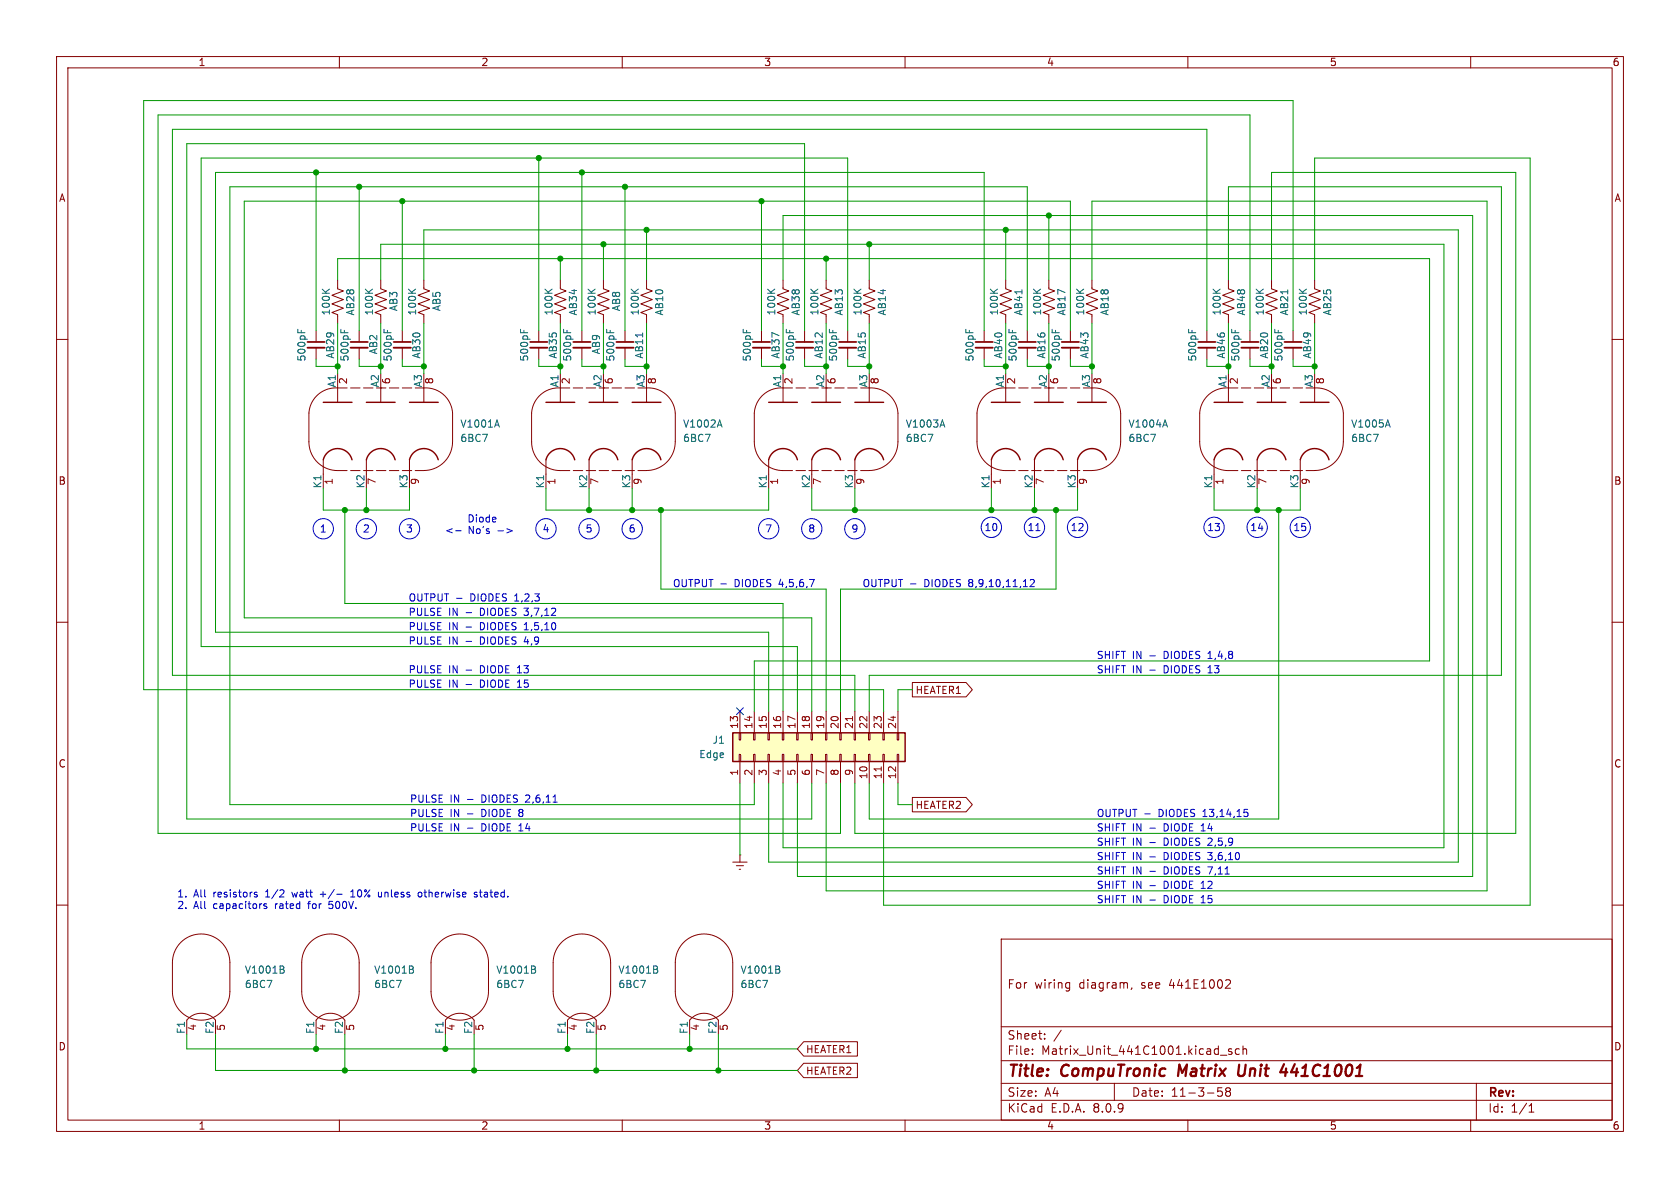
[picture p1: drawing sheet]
<svg xmlns="http://www.w3.org/2000/svg" width="297mm" height="210mm" viewBox="0 0 297 210" stroke-linecap="round" stroke-linejoin="round" font-family="sans-serif">
<g fill="none" stroke="#840000" stroke-width=".18">
<path d="M10 10h277v190h-277zM12 12h273v186h-273zM60 10v2M110 10v2M160 10v2M210 10v2M260 10v2M102.9 58.4v2.1M110.5 58.4v2.1M177.8 49.5v1.6l1 .3-2 .8 2 .8-2 .7 2 .8-2 .7 1 .4v1.6M10 60h2M102.9 61.5v2"/>
<path d="M110.5 61.5v2M285 60h2M10 110h2M285 110h2M10 160h2M177 166h108v32h-108zM188.7 173.7l.4 .1M189.1 173.7v1.2l-.3 .3M189.1 174.6l-.4 .1M200.1 174.6l-.1 .3M216.9 173.2l.5 .1 .1 .3-.9 1.1h.9M285 160h2"/>
<path d="M60 198v2M110 198v2M160 198v2M177 194.5h108M177 191.5h108M177 187.5h108M177 181.5h108M182.5 186.3v.1M182.5 185.5v.1M184.7 183.6v.1M184.7 182.8v.1M187.6 182.1l-1.3 2"/>
<path d="M197 191.5v3M210 198v2M215.7 186.5h1.2M216 192.3h-.7l-.1 .7 .3-.1h.5l.1 .3-.1 .5-.2 .1-.6-.1M217 192.9l-.3-.2 .3-.4 .4 .1 .1 .2-.3 .3M217 192.9l-.3 .3v.5l.3 .1 .4-.1 .1-.2v-.4l-.3-.2M217 192.9h.2M217.7 185.5l-.3-.1-.2 .2v.2l.5 .2v.3h-.5M219.1 185.5l-.4-.1-.3 .3v.4l.1 .2h.6M219.7 185.5l.3-.1 .3 .1 .1 .9M219.7 184.9v1.5M260 198v2"/>
<path d="M261 191.5v6.5M270.3 196.6h.9M270.3 195.5l.4-.4v1.5"/>
</g>
<path d="M208.5 188.2l-.2 2M219.1 188.2l-.2 1.6 .1 .3a.66 .66 0 0 0 .9-.1M226.3 189.5h1.3M227.4 188.9l-.2 1.3" fill="none" stroke="#840000" stroke-width=".4"/>
<path d="M99.6 58.2v.6M100.2 58.4v.4M107.3 58.2v.6M107.9 58.4v.4M113.6 58.9v.7M175.1 51.1l.7 .7M176.3 51.1l-.7 .6M180.7 51.2v.8" fill="none" stroke="#006464" stroke-width=".18"/>
<path d="M101.3 61.5h3.1M109 61.5h3" fill="none" stroke="#840000" stroke-width=".33"/>
<path d="M101.3 60.5h3.1M109 60.5h3" fill="none" stroke="#840000" stroke-width=".3"/>
<path d="M129.5 129.5h30.5v5.1h-30.5z" fill="#ffffc2"/>
<g fill="none" stroke="#840000" stroke-width=".18">
<path d="M55.9 58.4v2.1M59.7 49.5v1.6l1 .3-2 .8 2 .8-2 .7 2 .8-2 .7 1 .4v1.6M63.5 58.4v2.1M67.3 49.5v1.6l1 .3-2 .8 2 .8-2 .7 2 .8-2 .7 1 .4v1.6M71.1 58.4v2.1M74.9 49.5v1.6l1 .3-2 .8 2 .8-2 .7 2 .8-2 .7 1 .4v1.6M95.2 58.4v2.1M99.1 49.5v1.6l1 .3-2.1 .8 2.1 .8-2.1 .7 2.1 .8-2.1 .7 1.1 .4v1.6M106.7 49.5v1.6l1 .3-2 .8 2 .8-2 .7 2 .8-2 .7 1 .4v1.6M114.3 49.5v1.6l1 .3-2 .8 2 .8-2 .7 2 .8-2 .7 1 .4v1.6M134.6 58.4v2.1M138.4 49.5v1.6l1 .3-2 .8 2 .8-2 .7 2 .8-2 .7 1 .4v1.6"/>
<path d="M142.2 58.4v2.1M146 49.5v1.6l1.1 .3-2.1 .8 2.1 .8-2.1 .7 2.1 .8-2.1 .7 1 .4v1.6M149.9 58.4v2.1M153.7 49.5v1.6l1 .3-2 .8 2 .8-2 .7 2 .8-2 .7 1 .4v1.6M174 58.4v2.1M181.6 58.4v2.1M185.4 49.5v1.6l1 .3-2 .8 2 .8-2 .7 2 .8-2 .7 1 .4v1.6M189.2 58.4v2.1M193 49.5v1.6l1.1 .3-2.1 .8 2.1 .8-2.1 .7 2.1 .8-2.1 .7 1 .4v1.6M213.4 58.4v2.1M217.2 49.5v1.6l1 .3-2 .8 2 .8-2 .7 2 .8-2 .7 1 .4v1.6M221 58.4v2.1"/>
<path d="M224.8 49.5v1.6l1 .3-2 .8 2 .8-2 .7 2 .8-2 .7 1 .4v1.6M228.6 58.4v2.1M232.4 49.5v1.6l1 .3-2 .8 2 .8-2 .7 2 .8-2 .7 1 .4v1.6M55.9 61.5v2M59.7 68.6a4.8 4.8 0 0 0-5.1 4.4v5.1a5.1 5.1 0 0 0 5.1 5.1M59.7 66v5.1M63.5 61.5v2M67.3 68.6v2.5M71.1 61.5v2M74.9 71.1v-2.5a4.8 4.8 0 0 1 5.1 4.4v5.1a5.1 5.1 0 0 1-5.1 5.1M95.2 61.5v2M99.1 68.6a4.8 4.8 0 0 0-5.1 4.4v5.1a5.1 5.1 0 0 0 5.1 5.1"/>
<path d="M99.1 66v5.1M106.7 68.6v2.5M114.3 71.1v-2.5a4.8 4.8 0 0 1 5.1 4.4v5.1a5.1 5.1 0 0 1-5.1 5.1M134.6 61.5v2M138.4 68.6a4.8 4.8 0 0 0-5.1 4.4v5.1a5.1 5.1 0 0 0 5.1 5.1M138.4 66v5.1M142.2 61.5v2M146 68.6v2.5M149.9 61.5v2M153.7 71.1v-2.5a4.8 4.8 0 0 1 5 4.4v5.1a5.1 5.1 0 0 1-5 5.1M174 61.5v2M177.8 68.6a4.8 4.8 0 0 0-5.1 4.4v5.1a5.1 5.1 0 0 0 5.1 5.1"/>
<path d="M177.8 66v5.1M181.6 61.5v2M185.4 68.6v2.5M189.2 61.5v2M193 71.1v-2.5a4.8 4.8 0 0 1 5.1 4.4v5.1a5.1 5.1 0 0 1-5.1 5.1M213.4 61.5v2M217.2 68.6a4.8 4.8 0 0 0-5.1 4.4v5.1a5.1 5.1 0 0 0 5.1 5.1M217.2 66v5.1M221 61.5v2M224.8 68.6v2.5M228.6 61.5v2M232.4 71.1v-2.5a4.8 4.8 0 0 1 5.1 4.4v5.1a5.1 5.1 0 0 1-5.1 5.1"/>
<path d="M57.1 81.3v5.1M64.8 81.3v2.5M72.4 81.3v2.5M96.5 81.3v5.1M104.1 81.3v2.5M111.8 81.3v2.5M135.9 81.3v5.1M143.5 81.3v2.5M151.1 81.3v2.5M175.3 81.3v5.1M182.9 81.3v2.5M190.5 81.3v2.5"/>
<path d="M214.6 81.3v5.1M222.2 81.3v2.5M229.9 81.3v2.5M130.7 133.4h.2v1.2h-.2zM130.7 129.5h.2v1.3h-.2zM130.8 125.7v3.8M130.8 134.6v3.8M133.2 133.4h.3v1.2h-.3zM133.2 129.5h.3v1.3h-.3zM133.3 125.7v3.8M133.3 134.6v3.8M135.8 133.4h.2v1.2h-.2z"/>
<path d="M135.8 129.5h.2v1.3h-.2zM135.9 125.7v3.8M135.9 134.6v3.8M138.3 133.4h.3v1.2h-.3zM138.3 129.5h.3v1.3h-.3zM138.4 125.7v3.8M138.4 134.6v3.8M140.8 133.4h.3v1.2h-.3zM140.8 129.5h.3v1.3h-.3zM141 125.7v3.8M141 134.6v3.8M143.4 133.4h.2v1.2h-.2z"/>
<path d="M143.4 129.5h.2v1.3h-.2zM143.5 125.7v3.8M143.5 134.6v3.8M145.9 133.4h.3v1.2h-.3zM145.9 129.5h.3v1.3h-.3zM146 125.7v3.8M146 134.6v3.8M148.5 133.4h.2v1.2h-.2zM148.5 129.5h.2v1.3h-.2zM148.6 125.7v3.8M148.6 134.6v3.8M151 133.4h.3v1.2h-.3z"/>
<path d="M151 129.5h.3v1.3h-.3zM151.1 125.7v3.8M151.1 134.6v3.8M153.5 133.4h.3v1.2h-.3zM153.5 129.5h.3v1.3h-.3zM153.7 125.7v3.8M153.7 134.6v3.8M156.1 133.4h.2v1.2h-.2zM156.1 129.5h.2v1.3h-.2zM156.2 125.7v3.8M156.2 134.6v3.8M158.6 133.4h.3v1.2h-.3z"/>
<path d="M158.6 129.5h.3v1.3h-.3zM158.7 125.7v3.8M158.7 134.6v3.8M161.3 120.6h9.5l1.1 1.3-1.1 1.3h-9.5zM129.5 152.4h2.6M130.2 153h1.2M130.7 153.7h.2M130.8 151.1h.1M130.8 151.1v1.3M161.3 141h9.5l1.1 1.2-1.1 1.3h-9.5zM32 166.6a5.1 5.1 0 0 1 5.5-1.1 5.1 5.1 0 0 1 3.1 4.7v5.1a5.1 5.1 0 0 1-5 5 5.1 5.1 0 0 1-5.1-5v-5.1a5.1 5.1 0 0 1 1.5-3.6zM54.8 166.6a5.1 5.1 0 0 1 5.6-1.1 5.1 5.1 0 0 1 3.1 4.7v5.1a5.1 5.1 0 0 1-5.1 5 5.1 5.1 0 0 1-5.1-5v-5.1a5.1 5.1 0 0 1 1.5-3.6z"/>
<path d="M77.7 166.6a5.1 5.1 0 0 1 5.5-1.1 5.1 5.1 0 0 1 3.2 4.7v5.1a5.1 5.1 0 0 1-5.1 5 5.1 5.1 0 0 1-5.1-5v-5.1a5.1 5.1 0 0 1 1.5-3.6zM99.3 166.6a5.1 5.1 0 0 1 5.5-1.1 5.1 5.1 0 0 1 3.1 4.7v5.1a5.1 5.1 0 0 1-5 5 5.1 5.1 0 0 1-5.1-5v-5.1a5.1 5.1 0 0 1 1.5-3.6zM120.9 166.6a5.1 5.1 0 0 1 5.5-1.1 5.1 5.1 0 0 1 3.1 4.7v5.1a5.1 5.1 0 0 1-5 5 5.1 5.1 0 0 1-5.1-5v-5.1a5.1 5.1 0 0 1 1.5-3.6zM38.1 180.3a3.3 3.3 0 0 0-5.1 0v2.6M61 180.3a3.3 3.3 0 0 0-5.1 0v2.6M83.8 180.3a3.3 3.3 0 0 0-5.1 0v2.6M105.4 180.3a3.3 3.3 0 0 0-5.1 0v2.6M127 180.3a3.3 3.3 0 0 0-5.1 0v2.6M142.1 188h9.5v2.5h-9.5l-1.1-1.3zM142.1 184.1h9.5v2.6h-9.5l-1.1-1.3z"/>
</g>
<g fill="none" stroke="#840000" stroke-width=".25">
<path d="M57.1 71.1h5.1M64.8 71.1h5M72.4 71.1h5.1M96.5 71.1h5.1M104.1 71.1h5.1M111.8 71.1h5M135.9 71.1h5.1M143.5 71.1h5.1M151.1 71.1h5.1M175.3 71.1h5M182.9 71.1h5.1M190.5 71.1h5.1"/>
<path d="M214.6 71.1h5.1M222.2 71.1h5.1M229.9 71.1h5M57.1 81.3a2.62 2.62 0 0 1 2.6-2 2.62 2.62 0 0 1 2.5 2M64.8 81.3a2.62 2.62 0 0 1 2.5-2 2.62 2.62 0 0 1 2.5 2M72.4 81.3a2.62 2.62 0 0 1 2.5-2 2.62 2.62 0 0 1 2.6 2M96.5 81.3a2.62 2.62 0 0 1 2.6-2 2.62 2.62 0 0 1 2.5 2M104.1 81.3a2.62 2.62 0 0 1 2.6-2 2.62 2.62 0 0 1 2.5 2M111.8 81.3a2.62 2.62 0 0 1 2.5-2 2.62 2.62 0 0 1 2.5 2M135.9 81.3a2.62 2.62 0 0 1 2.5-2 2.62 2.62 0 0 1 2.6 2M143.5 81.3a2.62 2.62 0 0 1 2.5-2 2.62 2.62 0 0 1 2.6 2M151.1 81.3a2.62 2.62 0 0 1 2.6-2 2.62 2.62 0 0 1 2.5 2"/>
<path d="M175.3 81.3a2.62 2.62 0 0 1 2.5-2 2.62 2.62 0 0 1 2.5 2M182.9 81.3a2.62 2.62 0 0 1 2.5-2 2.62 2.62 0 0 1 2.6 2M190.5 81.3a2.62 2.62 0 0 1 2.5-2 2.62 2.62 0 0 1 2.6 2M214.6 81.3a2.62 2.62 0 0 1 2.6-2 2.62 2.62 0 0 1 2.5 2M222.2 81.3a2.62 2.62 0 0 1 2.6-2 2.62 2.62 0 0 1 2.5 2M229.9 81.3a2.62 2.62 0 0 1 2.5-2 2.62 2.62 0 0 1 2.5 2M129.5 129.5h30.5v5.1h-30.5z"/>
</g>
<path d="M150.7 126.7v.7M155.8 135.6v.7" fill="none" stroke="#a90000" stroke-width=".18"/>
<g fill="none" stroke="#840000" stroke-width=".33">
<path d="M54.4 61.5h3M62 61.5h3M69.6 61.5h3M93.7 61.5h3.1M133.1 61.5h3M140.7 61.5h3.1M148.3 61.5h3.1M172.5 61.5h3M180.1 61.5h3M187.7 61.5h3.1M211.8 61.5h3.1M219.5 61.5h3"/>
<path d="M227.1 61.5h3"/>
</g>
<g fill="none" stroke="#840000" stroke-width=".3">
<path d="M54.4 60.5h3M62 60.5h3M69.6 60.5h3M93.7 60.5h3.1M133.1 60.5h3M140.7 60.5h3.1M148.3 60.5h3.1M172.5 60.5h3M180.1 60.5h3M187.7 60.5h3.1M211.8 60.5h3.1M219.5 60.5h3"/>
<path d="M227.1 60.5h3"/>
</g>
<g fill="none" stroke="#006464" stroke-width=".18">
<path d="M52.6 58.2v.6M53.3 58.4v.4M57 51.1l.7 .7M58.2 51.1l-.7 .6M60.3 58.2v.6M60.9 58.4v.4M64.6 51.1l.7 .7M65.9 51.1l-.8 .6M67.9 58.2v.6M68.5 58.4v.4M72.2 51.1l.7 .7M73.5 51.1l-.7 .6"/>
<path d="M92 58.2v.6M92.6 58.4v.4M96.3 51.1l.8 .7M97.6 51.1l-.7 .6M104 51.1l.7 .7M105.2 51.1l-.7 .6M111.6 51.1l.7 .7M112.8 51.1l-.7 .6M131.4 58.2v.6M132 58.4v.4M135.7 51.1l.7 .7M137 51.1l-.7 .6"/>
<path d="M139 58.2v.6M139.6 58.4v.4M143.3 51.1l.8 .7M144.6 51.1l-.7 .6M146.6 58.2v.6M147.2 58.4v.4M150.9 51.1l.8 .7M152.2 51.1l-.7 .6M170.8 58.2v.6M171.4 58.4v.4M178.4 58.2v.6M179 58.4v.4"/>
<path d="M182.7 51.1l.7 .7M184 51.1l-.8 .6M186 58.2v.6M186.6 58.4v.4M190.3 51.1l.7 .7M191.6 51.1l-.7 .6M210.1 58.2v.6M210.7 58.4v.4M214.4 51.1l.8 .7M215.7 51.1l-.7 .6M217.7 58.2v.6M218.4 58.4v.4"/>
<path d="M222.1 51.1l.7 .7M223.3 51.1l-.7 .6M225.4 58.2v.6M226 58.4v.4M227.7 51.2v.8M229.7 51.1l.7 .7M231 51.1l-.8 .6M87.9 74.2l.4 1.3M127.2 74.2l.5 1.3M166.6 74.2l.4 1.3M206 74.2l.4 1.3M245.3 74.2l.5 1.3"/>
<path d="M49.9 170.8l.3 .2-.3 .4 .3 .2v.3l-.2 .1M72.8 170.8l.2 .2-.2 .4 .3 .2-.1 .3-.1 .1M94.4 170.8l.2 .2-.2 .4 .3 .2-.1 .3-.1 .1M116 170.8l.2 .2-.2 .4 .3 .2-.1 .3-.2 .1M137.6 170.8l.2 .2-.2 .4 .3 .2-.1 .3-.2 .1"/>
</g>
<path d="M59.7 68.6h15.2M99.1 68.6h15.2M138.4 68.6h15.3M177.8 68.6h15.2M217.2 68.6h15.2M59.7 83.2h15.2M99.1 83.2h15.2M138.4 83.2h15.3M177.8 83.2h15.2M217.2 83.2h15.2" fill="none" stroke="#840000" stroke-width=".18" stroke-dasharray="1.7 .6"/>
<g fill="none" stroke="#0000c2" stroke-width=".18">
<path d="M80.6 93.8h.9M88 93.8h1M89.6 93.5l1 .3-1 .4M183.1 93.8h.7M80.7 105.8h1M127.4 103.2h1M161 103.2h.9M182.1 102.6l.5-.2 .3 .4-.8 .9h.8M45 158.1l.4 .1 .1 .2-.2 .2-.4-.1M45 157.8h.4M47.1 159.8h-.3l-.2 .1 .1 .2 .4 .1v.3h-.5M49.4 158.6h.8"/>
<path d="M50.2 157.4v.4M56.6 158.1h1M58.2 159.3l-.1 .6 .2-.1M59.5 158.1h1M62 158.6h.7M62 157.7l.4-.4v1.3M67.4 158.4l-.1 .2-.3-.1M74 157.8l.2-.1 .3 .1 .1 .5-.1 .2-.3 .1-.2-.2zM84.3 157.8l-.3-.1-.2 .2 .1 .2 .4 .1v.3h-.5M84.7 157.7h.5M202.4 143.9h.9M220 143.1h.6"/>
<path d="M220.1 143.6h.3l.2 .2-.1 .5h-.4M58.1 160.5l.2 .1"/>
<circle cx="57.1" cy="93.5" r="1.8"/>
<circle cx="64.8" cy="93.5" r="1.8"/>
<circle cx="72.4" cy="93.5" r="1.8"/>
<circle cx="96.5" cy="93.5" r="1.8"/>
<circle cx="104.1" cy="93.5" r="1.8"/>
<circle cx="111.8" cy="93.5" r="1.8"/>
<circle cx="135.9" cy="93.5" r="1.8"/>
<circle cx="143.5" cy="93.5" r="1.8"/>
<circle cx="151.1" cy="93.5" r="1.8"/>
<circle cx="175.3" cy="93.2" r="1.8"/>
<circle cx="182.9" cy="93.2" r="1.8"/>
<circle cx="190.5" cy="93.2" r="1.8"/>
<circle cx="214.6" cy="93.2" r="1.8"/>
<circle cx="222.2" cy="93.2" r="1.8"/>
<circle cx="229.9" cy="93.2" r="1.8"/>
</g>
<g fill="none" stroke="#009600" stroke-width=".18">
<path d="M55.9 30.5v27.9M63.5 33v25.4M71.1 35.6v22.8M95.2 27.9v30.5M102.9 30.5v27.9M110.5 33v25.4M134.6 35.6v22.8M185.4 38.1v11.4M59.7 49.5v-3.8h193v71.1h-119.4v8.9M59.7 57.2v8.8M67.3 49.5v-6.3h188v106.7h-116.9v-11.5M67.3 57.2v8.8"/>
<path d="M74.9 49.5v-8.9h182.9v111.8h-121.9v-14M74.9 57.2v8.8M99.1 45.7v3.8M99.1 57.2v8.8M106.7 43.2v6.3M106.7 57.2v8.8M114.3 40.6v8.9M114.3 57.2v8.8M138.4 49.5v-11.4h121.9v116.8h-119.3v-16.5M138.4 57.2v8.8M142.2 58.4v-33h-109.2v119.4h110.5v-6.4M146 45.7v3.8"/>
<path d="M146 57.2v8.8M149.9 58.4v-30.5h-114.3v86.4h105.4v11.4M153.7 43.2v6.3M153.7 57.2v8.8M174 58.4v-27.9h-135.9v81.3h97.8v13.9M177.8 40.6v8.9M177.8 57.2v8.8M181.6 58.4v-25.4h-141v109.2h92.7v-3.8M185.4 57.2v8.8M189.2 58.4v-22.8h-146v73.6h100.3v16.5M193 49.5v-13.9h69.9v121.9h-116.9v-19.1M193 57.2v8.8"/>
<path d="M213.4 58.4v-35.5h-182.9v96.5h120.6v6.3M217.2 49.5v-16.5h48.2v86.4h-111.7v6.3M217.2 57.2v8.8M221 58.4v-38.1h-193.1v127h120.7v-8.9M224.8 49.5v-19h43.2v116.8h-116.9v-8.9M224.8 57.2v8.8M228.6 58.4v-40.6h-203.2v104.1h130.8v3.8M232.4 49.5v-21.6h38.1v132.1h-114.3v-21.6M232.4 57.2v8.8M55.9 63.5v1.3h3.8M63.5 63.5v1.3h3.8M71.1 63.5v1.3h3.8"/>
<path d="M95.2 63.5v1.3h3.9M102.9 63.5v1.3h3.8M110.5 63.5v1.3h3.8M134.6 63.5v1.3h3.8M142.2 63.5v1.3h3.8M149.9 63.5v1.3h3.8M174 63.5v1.3h3.8M181.6 63.5v1.3h3.8M189.2 63.5v1.3h3.8M213.4 63.5v1.3h3.8M221 63.5v1.3h3.8M228.6 63.5v1.3h3.8"/>
<path d="M57.1 86.4v3.8h15.3v-3.8M61 90.2v16.5h77.4v19M64.8 86.4v3.8M96.5 86.4v3.8h39.4v-3.8M104.1 86.4v3.8M111.8 86.4v3.8M116.8 90.2v13.9h29.2v21.6M143.5 86.4v3.8h47v-3.8M151.1 86.4v3.8M175.3 86.4v3.8M182.9 86.4v3.8M186.7 90.2v13.9h-38.1v21.6"/>
<path d="M214.6 86.4v3.8h15.3v-3.8M222.2 86.4v3.8M226.1 90.2v54.6h-72.4v-6.4M130.8 138.4v12.7M158.7 138.4v3.8h2.6M161.3 121.9h-2.6v3.8M33 182.9v2.5h108M38.1 182.9v6.3h102.9M55.9 182.9v2.5M61 182.9v6.3M78.7 182.9v2.5M83.8 182.9v6.3"/>
<path d="M100.3 182.9v2.5M105.4 182.9v6.3M121.9 182.9v2.5M127 182.9v6.3"/>
</g>
<path d="M130.2 125.1l1.2 1.2M131.4 125.1l-1.2 1.2" fill="none" stroke="#000084" stroke-width=".18"/>
<g fill="#009600" stroke="#009600" stroke-width=".18">
<circle cx="185.4" cy="64.8" r=".46"/>
<circle cx="186.7" cy="90.2" r=".46"/>
<circle cx="153.7" cy="64.8" r=".46"/>
<circle cx="146" cy="64.8" r=".46"/>
<circle cx="151.1" cy="90.2" r=".46"/>
<circle cx="175.3" cy="90.2" r=".46"/>
<circle cx="193" cy="64.8" r=".46"/>
<circle cx="177.8" cy="64.8" r=".46"/>
<circle cx="138.4" cy="64.8" r=".46"/>
<circle cx="222.2" cy="90.2" r=".46"/>
<circle cx="226.1" cy="90.2" r=".46"/>
<circle cx="224.8" cy="64.8" r=".46"/>
<circle cx="232.4" cy="64.8" r=".46"/>
<circle cx="217.2" cy="64.8" r=".46"/>
<circle cx="182.9" cy="90.2" r=".46"/>
<circle cx="185.4" cy="38.1" r=".46"/>
<circle cx="177.8" cy="40.6" r=".46"/>
<circle cx="146" cy="45.7" r=".46"/>
<circle cx="134.6" cy="35.6" r=".46"/>
<circle cx="153.7" cy="43.2" r=".46"/>
<circle cx="106.7" cy="64.8" r=".46"/>
<circle cx="114.3" cy="64.8" r=".46"/>
<circle cx="59.7" cy="64.8" r=".46"/>
<circle cx="104.1" cy="90.2" r=".46"/>
<circle cx="95.2" cy="27.9" r=".46"/>
<circle cx="102.9" cy="30.5" r=".46"/>
<circle cx="110.5" cy="33" r=".46"/>
<circle cx="71.1" cy="35.6" r=".46"/>
<circle cx="99.1" cy="45.7" r=".46"/>
<circle cx="106.7" cy="43.2" r=".46"/>
<circle cx="99.1" cy="64.8" r=".46"/>
<circle cx="114.3" cy="40.6" r=".46"/>
<circle cx="55.9" cy="30.5" r=".46"/>
<circle cx="63.5" cy="33" r=".46"/>
<circle cx="74.9" cy="64.8" r=".46"/>
<circle cx="67.3" cy="64.8" r=".46"/>
<circle cx="64.8" cy="90.2" r=".46"/>
<circle cx="61" cy="90.2" r=".46"/>
<circle cx="61" cy="189.2" r=".46"/>
<circle cx="55.9" cy="185.4" r=".46"/>
<circle cx="116.8" cy="90.2" r=".46"/>
<circle cx="111.8" cy="90.2" r=".46"/>
<circle cx="105.4" cy="189.2" r=".46"/>
<circle cx="100.3" cy="185.4" r=".46"/>
<circle cx="121.9" cy="185.4" r=".46"/>
<circle cx="83.8" cy="189.2" r=".46"/>
<circle cx="78.7" cy="185.4" r=".46"/>
<circle cx="127" cy="189.2" r=".46"/>
</g>
<g font-size="2.8" fill="#840000">
<text x="178" y="190.9">Title:</text>
<text x="187.7" y="190.9">CompuTronic</text>
<text x="209.1" y="190.9">Matrix</text>
<text x="220.5" y="190.9">Unit</text>
<text x="228.8" y="190.9">441C1001</text>
</g>
<g font-size="2.1" fill="#840000">
<text x="178" y="175">For</text>
<text x="182.9" y="175">wiring</text>
<text x="190.8" y="175">diagram,</text>
<text x="201.9" y="175">see</text>
<text x="207" y="175">441E1002</text>
<text x="178" y="184">Sheet:</text>
<text x="178" y="186.7">File:</text>
<text x="184.1" y="186.7">Matrix_Unit_441C1001.kicad_sch</text>
<text x="178" y="196.9">KiCad</text>
<text x="178" y="194.1">Size:</text>
<text x="184.7" y="194.1">A4</text>
<text x="185.7" y="196.9">E.D.A.</text>
<text x="193.3" y="196.9">8.0.9</text>
<text x="200" y="194.1">Date:</text>
<text x="207" y="194.1">11-3-58</text>
<text x="263" y="194.3">Rev:</text>
<text x="263" y="196.9">Id:</text>
<text x="267.1" y="196.9">1/1</text>
</g>
<g font-size="1.8" fill="#840000">
<text x="35" y="11.9">1</text>
<text x="85" y="11.9">2</text>
<text x="135" y="11.9">3</text>
<text x="185" y="11.9">4</text>
<text x="235" y="11.9">5</text>
<text x="285" y="11.9">6</text>
<text x="10.3" y="35.9">A</text>
<text x="285.3" y="35.9">A</text>
<text x="10.3" y="85.9">B</text>
<text x="285.3" y="85.9">B</text>
<text x="161.8" y="122.9">HEATER1</text>
<text x="10.3" y="135.9">C</text>
<text x="285.3" y="135.9">C</text>
<text x="161.8" y="143.2">HEATER2</text>
<text x="10.3" y="185.9">D</text>
<text x="285.3" y="185.9">D</text>
<text x="142.4" y="190.2">HEATER2</text>
<text x="142.4" y="186.4">HEATER1</text>
<text x="35" y="199.9">1</text>
<text x="85" y="199.9">2</text>
<text x="135" y="199.9">3</text>
<text x="185" y="199.9">4</text>
<text x="235" y="199.9">5</text>
<text x="285" y="199.9">6</text>
</g>
<g font-size="1.8" fill="#006464">
<text x="58.5" y="55.9" transform="rotate(-90 58.5 55.9)">100K</text>
<text x="62.8" y="55.9" transform="rotate(-90 62.8 55.9)">AB28</text>
<text x="66.1" y="55.9" transform="rotate(-90 66.1 55.9)">100K</text>
<text x="70.5" y="55.1" transform="rotate(-90 70.5 55.1)">AB3</text>
<text x="73.8" y="55.9" transform="rotate(-90 73.8 55.9)">100K</text>
<text x="78.1" y="55.1" transform="rotate(-90 78.1 55.1)">AB5</text>
<text x="97.9" y="55.9" transform="rotate(-90 97.9 55.9)">100K</text>
<text x="102.2" y="55.9" transform="rotate(-90 102.2 55.9)">AB34</text>
<text x="105.5" y="55.9" transform="rotate(-90 105.5 55.9)">100K</text>
<text x="109.8" y="55.1" transform="rotate(-90 109.8 55.1)">AB8</text>
<text x="113.1" y="55.9" transform="rotate(-90 113.1 55.9)">100K</text>
<text x="117.4" y="55.9" transform="rotate(-90 117.4 55.9)">AB10</text>
<text x="137.3" y="55.9" transform="rotate(-90 137.3 55.9)">100K</text>
<text x="141.6" y="55.9" transform="rotate(-90 141.6 55.9)">AB38</text>
<text x="144.9" y="55.9" transform="rotate(-90 144.9 55.9)">100K</text>
<text x="149.2" y="55.9" transform="rotate(-90 149.2 55.9)">AB13</text>
<text x="152.5" y="55.9" transform="rotate(-90 152.5 55.9)">100K</text>
<text x="156.8" y="55.9" transform="rotate(-90 156.8 55.9)">AB14</text>
<text x="176.6" y="55.9" transform="rotate(-90 176.6 55.9)">100K</text>
<text x="180.9" y="55.9" transform="rotate(-90 180.9 55.9)">AB41</text>
<text x="184.3" y="55.9" transform="rotate(-90 184.3 55.9)">100K</text>
<text x="188.6" y="55.9" transform="rotate(-90 188.6 55.9)">AB17</text>
<text x="191.9" y="55.9" transform="rotate(-90 191.9 55.9)">100K</text>
<text x="196.2" y="55.9" transform="rotate(-90 196.2 55.9)">AB18</text>
<text x="216" y="55.9" transform="rotate(-90 216 55.9)">100K</text>
<text x="220.3" y="55.9" transform="rotate(-90 220.3 55.9)">AB48</text>
<text x="223.6" y="55.9" transform="rotate(-90 223.6 55.9)">100K</text>
<text x="227.9" y="55.9" transform="rotate(-90 227.9 55.9)">AB21</text>
<text x="231.2" y="55.9" transform="rotate(-90 231.2 55.9)">100K</text>
<text x="235.6" y="55.9" transform="rotate(-90 235.6 55.9)">AB25</text>
<text x="54.2" y="64" transform="rotate(-90 54.2 64)">500pF</text>
<text x="59.3" y="63.5" transform="rotate(-90 59.3 63.5)">AB29</text>
<text x="61.8" y="64" transform="rotate(-90 61.8 64)">500pF</text>
<text x="66.9" y="62.7" transform="rotate(-90 66.9 62.7)">AB2</text>
<text x="69.4" y="64" transform="rotate(-90 69.4 64)">500pF</text>
<text x="74.5" y="63.5" transform="rotate(-90 74.5 63.5)">AB30</text>
<text x="93.6" y="64" transform="rotate(-90 93.6 64)">500pF</text>
<text x="98.7" y="63.5" transform="rotate(-90 98.7 63.5)">AB35</text>
<text x="101.2" y="64" transform="rotate(-90 101.2 64)">500pF</text>
<text x="106.3" y="62.7" transform="rotate(-90 106.3 62.7)">AB9</text>
<text x="108.8" y="64" transform="rotate(-90 108.8 64)">500pF</text>
<text x="113.9" y="63.5" transform="rotate(-90 113.9 63.5)">AB11</text>
<text x="132.9" y="64" transform="rotate(-90 132.9 64)">500pF</text>
<text x="138" y="63.5" transform="rotate(-90 138 63.5)">AB37</text>
<text x="140.6" y="64" transform="rotate(-90 140.6 64)">500pF</text>
<text x="145.6" y="63.5" transform="rotate(-90 145.6 63.5)">AB12</text>
<text x="148.2" y="64" transform="rotate(-90 148.2 64)">500pF</text>
<text x="153.3" y="63.5" transform="rotate(-90 153.3 63.5)">AB15</text>
<text x="172.3" y="64" transform="rotate(-90 172.3 64)">500pF</text>
<text x="177.4" y="63.5" transform="rotate(-90 177.4 63.5)">AB40</text>
<text x="179.9" y="64" transform="rotate(-90 179.9 64)">500pF</text>
<text x="185" y="63.5" transform="rotate(-90 185 63.5)">AB16</text>
<text x="187.6" y="64" transform="rotate(-90 187.6 64)">500pF</text>
<text x="192.6" y="63.5" transform="rotate(-90 192.6 63.5)">AB43</text>
<text x="211.7" y="64" transform="rotate(-90 211.7 64)">500pF</text>
<text x="216.8" y="63.5" transform="rotate(-90 216.8 63.5)">AB46</text>
<text x="219.3" y="64" transform="rotate(-90 219.3 64)">500pF</text>
<text x="224.4" y="63.5" transform="rotate(-90 224.4 63.5)">AB20</text>
<text x="226.9" y="64" transform="rotate(-90 226.9 64)">500pF</text>
<text x="232" y="63.5" transform="rotate(-90 232 63.5)">AB49</text>
<text x="59.4" y="68.6" transform="rotate(-90 59.4 68.6)">A1</text>
<text x="67.1" y="68.6" transform="rotate(-90 67.1 68.6)">A2</text>
<text x="74.7" y="68.6" transform="rotate(-90 74.7 68.6)">A3</text>
<text x="98.8" y="68.6" transform="rotate(-90 98.8 68.6)">A1</text>
<text x="106.4" y="68.6" transform="rotate(-90 106.4 68.6)">A2</text>
<text x="114" y="68.6" transform="rotate(-90 114 68.6)">A3</text>
<text x="138.2" y="68.6" transform="rotate(-90 138.2 68.6)">A1</text>
<text x="145.8" y="68.6" transform="rotate(-90 145.8 68.6)">A2</text>
<text x="153.4" y="68.6" transform="rotate(-90 153.4 68.6)">A3</text>
<text x="177.5" y="68.6" transform="rotate(-90 177.5 68.6)">A1</text>
<text x="185.2" y="68.6" transform="rotate(-90 185.2 68.6)">A2</text>
<text x="192.8" y="68.6" transform="rotate(-90 192.8 68.6)">A3</text>
<text x="216.9" y="68.6" transform="rotate(-90 216.9 68.6)">A1</text>
<text x="224.5" y="68.6" transform="rotate(-90 224.5 68.6)">A2</text>
<text x="232.2" y="68.6" transform="rotate(-90 232.2 68.6)">A3</text>
<text x="81.3" y="75.8">V1001A</text>
<text x="120.7" y="75.8">V1002A</text>
<text x="160" y="75.8">V1003A</text>
<text x="199.4" y="75.8">V1004A</text>
<text x="238.8" y="75.8">V1005A</text>
<text x="81.3" y="78.3">6BC7</text>
<text x="120.7" y="78.3">6BC7</text>
<text x="160" y="78.3">6BC7</text>
<text x="199.4" y="78.3">6BC7</text>
<text x="238.8" y="78.3">6BC7</text>
<text x="56.9" y="86.4" transform="rotate(-90 56.9 86.4)">K1</text>
<text x="64.5" y="86.4" transform="rotate(-90 64.5 86.4)">K2</text>
<text x="72.1" y="86.4" transform="rotate(-90 72.1 86.4)">K3</text>
<text x="96.3" y="86.4" transform="rotate(-90 96.3 86.4)">K1</text>
<text x="103.9" y="86.4" transform="rotate(-90 103.9 86.4)">K2</text>
<text x="111.5" y="86.4" transform="rotate(-90 111.5 86.4)">K3</text>
<text x="135.6" y="86.4" transform="rotate(-90 135.6 86.4)">K1</text>
<text x="143.3" y="86.4" transform="rotate(-90 143.3 86.4)">K2</text>
<text x="150.9" y="86.4" transform="rotate(-90 150.9 86.4)">K3</text>
<text x="175" y="86.4" transform="rotate(-90 175 86.4)">K1</text>
<text x="182.6" y="86.4" transform="rotate(-90 182.6 86.4)">K2</text>
<text x="190.2" y="86.4" transform="rotate(-90 190.2 86.4)">K3</text>
<text x="214.4" y="86.4" transform="rotate(-90 214.4 86.4)">K1</text>
<text x="222" y="86.4" transform="rotate(-90 222 86.4)">K2</text>
<text x="229.6" y="86.4" transform="rotate(-90 229.6 86.4)">K3</text>
<text x="125.9" y="131.7">J1</text>
<text x="123.5" y="134.2">Edge</text>
<text x="43.2" y="172.3">V1001B</text>
<text x="66" y="172.3">V1001B</text>
<text x="87.6" y="172.3">V1001B</text>
<text x="109.2" y="172.3">V1001B</text>
<text x="130.8" y="172.3">V1001B</text>
<text x="43.2" y="174.9">6BC7</text>
<text x="66" y="174.9">6BC7</text>
<text x="87.6" y="174.9">6BC7</text>
<text x="109.2" y="174.9">6BC7</text>
<text x="130.8" y="174.9">6BC7</text>
<text x="32.8" y="182.9" transform="rotate(-90 32.8 182.9)">F1</text>
<text x="37.8" y="182.9" transform="rotate(-90 37.8 182.9)">F2</text>
<text x="55.6" y="182.9" transform="rotate(-90 55.6 182.9)">F1</text>
<text x="60.7" y="182.9" transform="rotate(-90 60.7 182.9)">F2</text>
<text x="78.5" y="182.9" transform="rotate(-90 78.5 182.9)">F1</text>
<text x="83.6" y="182.9" transform="rotate(-90 83.6 182.9)">F2</text>
<text x="100.1" y="182.9" transform="rotate(-90 100.1 182.9)">F1</text>
<text x="105.2" y="182.9" transform="rotate(-90 105.2 182.9)">F2</text>
<text x="121.7" y="182.9" transform="rotate(-90 121.7 182.9)">F1</text>
<text x="126.7" y="182.9" transform="rotate(-90 126.7 182.9)">F2</text>
</g>
<g font-size="1.8" fill="#a90000">
<text x="61.7" y="68" transform="rotate(-90 61.7 68)">2</text>
<text x="69.3" y="68" transform="rotate(-90 69.3 68)">6</text>
<text x="76.9" y="68" transform="rotate(-90 76.9 68)">8</text>
<text x="101" y="68" transform="rotate(-90 101 68)">2</text>
<text x="108.7" y="68" transform="rotate(-90 108.7 68)">6</text>
<text x="116.3" y="68" transform="rotate(-90 116.3 68)">8</text>
<text x="140.4" y="68" transform="rotate(-90 140.4 68)">2</text>
<text x="148" y="68" transform="rotate(-90 148 68)">6</text>
<text x="155.7" y="68" transform="rotate(-90 155.7 68)">8</text>
<text x="179.8" y="68" transform="rotate(-90 179.8 68)">2</text>
<text x="187.4" y="68" transform="rotate(-90 187.4 68)">6</text>
<text x="195" y="68" transform="rotate(-90 195 68)">8</text>
<text x="219.2" y="68" transform="rotate(-90 219.2 68)">2</text>
<text x="226.8" y="68" transform="rotate(-90 226.8 68)">6</text>
<text x="234.4" y="68" transform="rotate(-90 234.4 68)">8</text>
<text x="59.1" y="85.8" transform="rotate(-90 59.1 85.8)">1</text>
<text x="66.8" y="85.8" transform="rotate(-90 66.8 85.8)">7</text>
<text x="74.4" y="85.8" transform="rotate(-90 74.4 85.8)">9</text>
<text x="98.5" y="85.8" transform="rotate(-90 98.5 85.8)">1</text>
<text x="106.1" y="85.8" transform="rotate(-90 106.1 85.8)">7</text>
<text x="113.7" y="85.8" transform="rotate(-90 113.7 85.8)">9</text>
<text x="137.9" y="85.8" transform="rotate(-90 137.9 85.8)">1</text>
<text x="145.5" y="85.8" transform="rotate(-90 145.5 85.8)">7</text>
<text x="153.1" y="85.8" transform="rotate(-90 153.1 85.8)">9</text>
<text x="177.2" y="85.8" transform="rotate(-90 177.2 85.8)">1</text>
<text x="184.9" y="85.8" transform="rotate(-90 184.9 85.8)">7</text>
<text x="192.5" y="85.8" transform="rotate(-90 192.5 85.8)">9</text>
<text x="216.6" y="85.8" transform="rotate(-90 216.6 85.8)">1</text>
<text x="224.2" y="85.8" transform="rotate(-90 224.2 85.8)">7</text>
<text x="231.9" y="85.8" transform="rotate(-90 231.9 85.8)">9</text>
<text x="130.6" y="128.9" transform="rotate(-90 130.6 128.9)">13</text>
<text x="133.1" y="128.9" transform="rotate(-90 133.1 128.9)">14</text>
<text x="135.6" y="128.9" transform="rotate(-90 135.6 128.9)">15</text>
<text x="138.2" y="128.9" transform="rotate(-90 138.2 128.9)">16</text>
<text x="140.7" y="128.9" transform="rotate(-90 140.7 128.9)">17</text>
<text x="143.3" y="128.9" transform="rotate(-90 143.3 128.9)">18</text>
<text x="145.8" y="128.9" transform="rotate(-90 145.8 128.9)">19</text>
<text x="148.3" y="128.9" transform="rotate(-90 148.3 128.9)">20</text>
<text x="150.9" y="128.9" transform="rotate(-90 150.9 128.9)">21</text>
<text x="153.4" y="128.9" transform="rotate(-90 153.4 128.9)">22</text>
<text x="156" y="128.9" transform="rotate(-90 156 128.9)">23</text>
<text x="158.5" y="128.9" transform="rotate(-90 158.5 128.9)">24</text>
<text x="130.6" y="137.2" transform="rotate(-90 130.6 137.2)">1</text>
<text x="133.1" y="137.2" transform="rotate(-90 133.1 137.2)">2</text>
<text x="135.6" y="137.2" transform="rotate(-90 135.6 137.2)">3</text>
<text x="138.2" y="137.2" transform="rotate(-90 138.2 137.2)">4</text>
<text x="140.7" y="137.2" transform="rotate(-90 140.7 137.2)">5</text>
<text x="143.3" y="137.2" transform="rotate(-90 143.3 137.2)">6</text>
<text x="145.8" y="137.2" transform="rotate(-90 145.8 137.2)">7</text>
<text x="148.3" y="137.2" transform="rotate(-90 148.3 137.2)">8</text>
<text x="150.9" y="137.2" transform="rotate(-90 150.9 137.2)">9</text>
<text x="153.4" y="137.8" transform="rotate(-90 153.4 137.8)">10</text>
<text x="156" y="137.8" transform="rotate(-90 156 137.8)">11</text>
<text x="158.5" y="137.8" transform="rotate(-90 158.5 137.8)">12</text>
<text x="35" y="182.3" transform="rotate(-90 35 182.3)">4</text>
<text x="40.1" y="182.3" transform="rotate(-90 40.1 182.3)">5</text>
<text x="57.9" y="182.3" transform="rotate(-90 57.9 182.3)">4</text>
<text x="62.9" y="182.3" transform="rotate(-90 62.9 182.3)">5</text>
<text x="80.7" y="182.3" transform="rotate(-90 80.7 182.3)">4</text>
<text x="85.8" y="182.3" transform="rotate(-90 85.8 182.3)">5</text>
<text x="102.3" y="182.3" transform="rotate(-90 102.3 182.3)">4</text>
<text x="107.4" y="182.3" transform="rotate(-90 107.4 182.3)">5</text>
<text x="123.9" y="182.3" transform="rotate(-90 123.9 182.3)">4</text>
<text x="129" y="182.3" transform="rotate(-90 129 182.3)">5</text>
</g>
<g font-size="1.8" fill="#0000c2">
<text x="56.4" y="94.3">1</text>
<text x="64.1" y="94.3">2</text>
<text x="71.7" y="94.3">3</text>
<text x="78.6" y="94.6">&lt;-</text>
<text x="82.5" y="92.6">Diode</text>
<text x="82.5" y="94.6">No's</text>
<text x="95.8" y="94.3">4</text>
<text x="103.4" y="94.3">5</text>
<text x="111.1" y="94.3">6</text>
<text x="135.2" y="94.3">7</text>
<text x="142.8" y="94.3">8</text>
<text x="150.4" y="94.3">9</text>
<text x="173.9" y="94.1">10</text>
<text x="181.6" y="94.1">11</text>
<text x="189.2" y="94.1">12</text>
<text x="213.3" y="94.1">13</text>
<text x="220.9" y="94.1">14</text>
<text x="228.6" y="94.1">15</text>
<text x="72.1" y="106.5">OUTPUT -</text>
<text x="83.2" y="106.5">DIODES 1,2,3</text>
<text x="118.9" y="104">OUTPUT -</text>
<text x="130" y="104">DIODES 4,5,6,7</text>
<text x="152.4" y="104">OUTPUT -</text>
<text x="163.5" y="104">DIODES 8,9,10,11,12</text>
<text x="72.1" y="109.1">PULSE</text>
<text x="72.1" y="111.6">PULSE</text>
<text x="79.3" y="109.1">IN</text>
<text x="79.3" y="111.6">IN</text>
<text x="82.4" y="109.1">-</text>
<text x="82.4" y="111.6">-</text>
<text x="85.1" y="109.1">DIODES 3,7,12</text>
<text x="85.1" y="111.6">DIODES 1,5,10</text>
<text x="72.1" y="119.2">PULSE</text>
<text x="72.1" y="114.2">PULSE</text>
<text x="79.3" y="119.2">IN</text>
<text x="79.3" y="114.2">IN</text>
<text x="82.4" y="119.2">-</text>
<text x="82.4" y="114.2">-</text>
<text x="85.1" y="119.2">DIODE 13</text>
<text x="85.1" y="114.2">DIODES 4,9</text>
<text x="193.8" y="119.2">SHIFT</text>
<text x="193.8" y="116.7">SHIFT</text>
<text x="200.2" y="119.2">IN</text>
<text x="200.2" y="116.7">IN</text>
<text x="203.3" y="119.2">-</text>
<text x="203.3" y="116.7">-</text>
<text x="206" y="119.2">DIODES 13</text>
<text x="206" y="116.7">DIODES 1,4,8</text>
<text x="72.1" y="121.8">PULSE</text>
<text x="79.3" y="121.8">IN</text>
<text x="82.4" y="121.8">-</text>
<text x="85.1" y="121.8">DIODE 15</text>
<text x="72.4" y="142.1">PULSE</text>
<text x="79.5" y="142.1">IN</text>
<text x="82.7" y="142.1">-</text>
<text x="85.4" y="142.1">DIODES 2,6,11</text>
<text x="72.4" y="144.6">PULSE</text>
<text x="72.4" y="147.2">PULSE</text>
<text x="79.5" y="144.6">IN</text>
<text x="79.5" y="147.2">IN</text>
<text x="82.7" y="144.6">-</text>
<text x="82.7" y="147.2">-</text>
<text x="85.4" y="144.6">DIODE 8</text>
<text x="85.4" y="147.2">DIODE 14</text>
<text x="193.8" y="149.7">SHIFT</text>
<text x="193.8" y="144.6">OUTPUT -</text>
<text x="193.8" y="147.2">SHIFT</text>
<text x="200.2" y="149.7">IN</text>
<text x="200.2" y="147.2">IN</text>
<text x="203.3" y="149.7">-</text>
<text x="203.3" y="147.2">-</text>
<text x="204.9" y="144.6">DIODES 13,14,15</text>
<text x="206" y="149.7">DIODES 2,5,9</text>
<text x="206" y="147.2">DIODE 14</text>
<text x="193.8" y="152.3">SHIFT</text>
<text x="193.8" y="154.8">SHIFT</text>
<text x="200.2" y="152.3">IN</text>
<text x="200.2" y="154.8">IN</text>
<text x="203.3" y="152.3">-</text>
<text x="203.3" y="154.8">-</text>
<text x="206" y="152.3">DIODES 3,6,10</text>
<text x="206" y="154.8">DIODES 7,11</text>
<text x="31.2" y="158.8">1.</text>
<text x="31.2" y="160.9">2.</text>
<text x="34.2" y="158.8">All</text>
<text x="34.2" y="160.9">All</text>
<text x="37.8" y="158.8">resistors</text>
<text x="37.8" y="160.9">capacitors</text>
<text x="47.2" y="158.8">1/2</text>
<text x="48.9" y="160.9">rated</text>
<text x="52.1" y="158.8">watt</text>
<text x="55" y="160.9">for</text>
<text x="57.2" y="158.8">+/-</text>
<text x="58.8" y="160.9">500V.</text>
<text x="62.9" y="158.8">10%</text>
<text x="67.9" y="158.8">unless</text>
<text x="75.2" y="158.8">otherwise</text>
<text x="85.3" y="158.8">stated.</text>
<text x="193.8" y="159.9">SHIFT</text>
<text x="193.8" y="157.3">SHIFT</text>
<text x="200.2" y="159.9">IN</text>
<text x="200.2" y="157.3">IN</text>
<text x="203.3" y="159.9">-</text>
<text x="203.3" y="157.3">-</text>
<text x="206" y="159.9">DIODE 15</text>
<text x="206" y="157.3">DIODE 12</text>
</g>
</svg>
